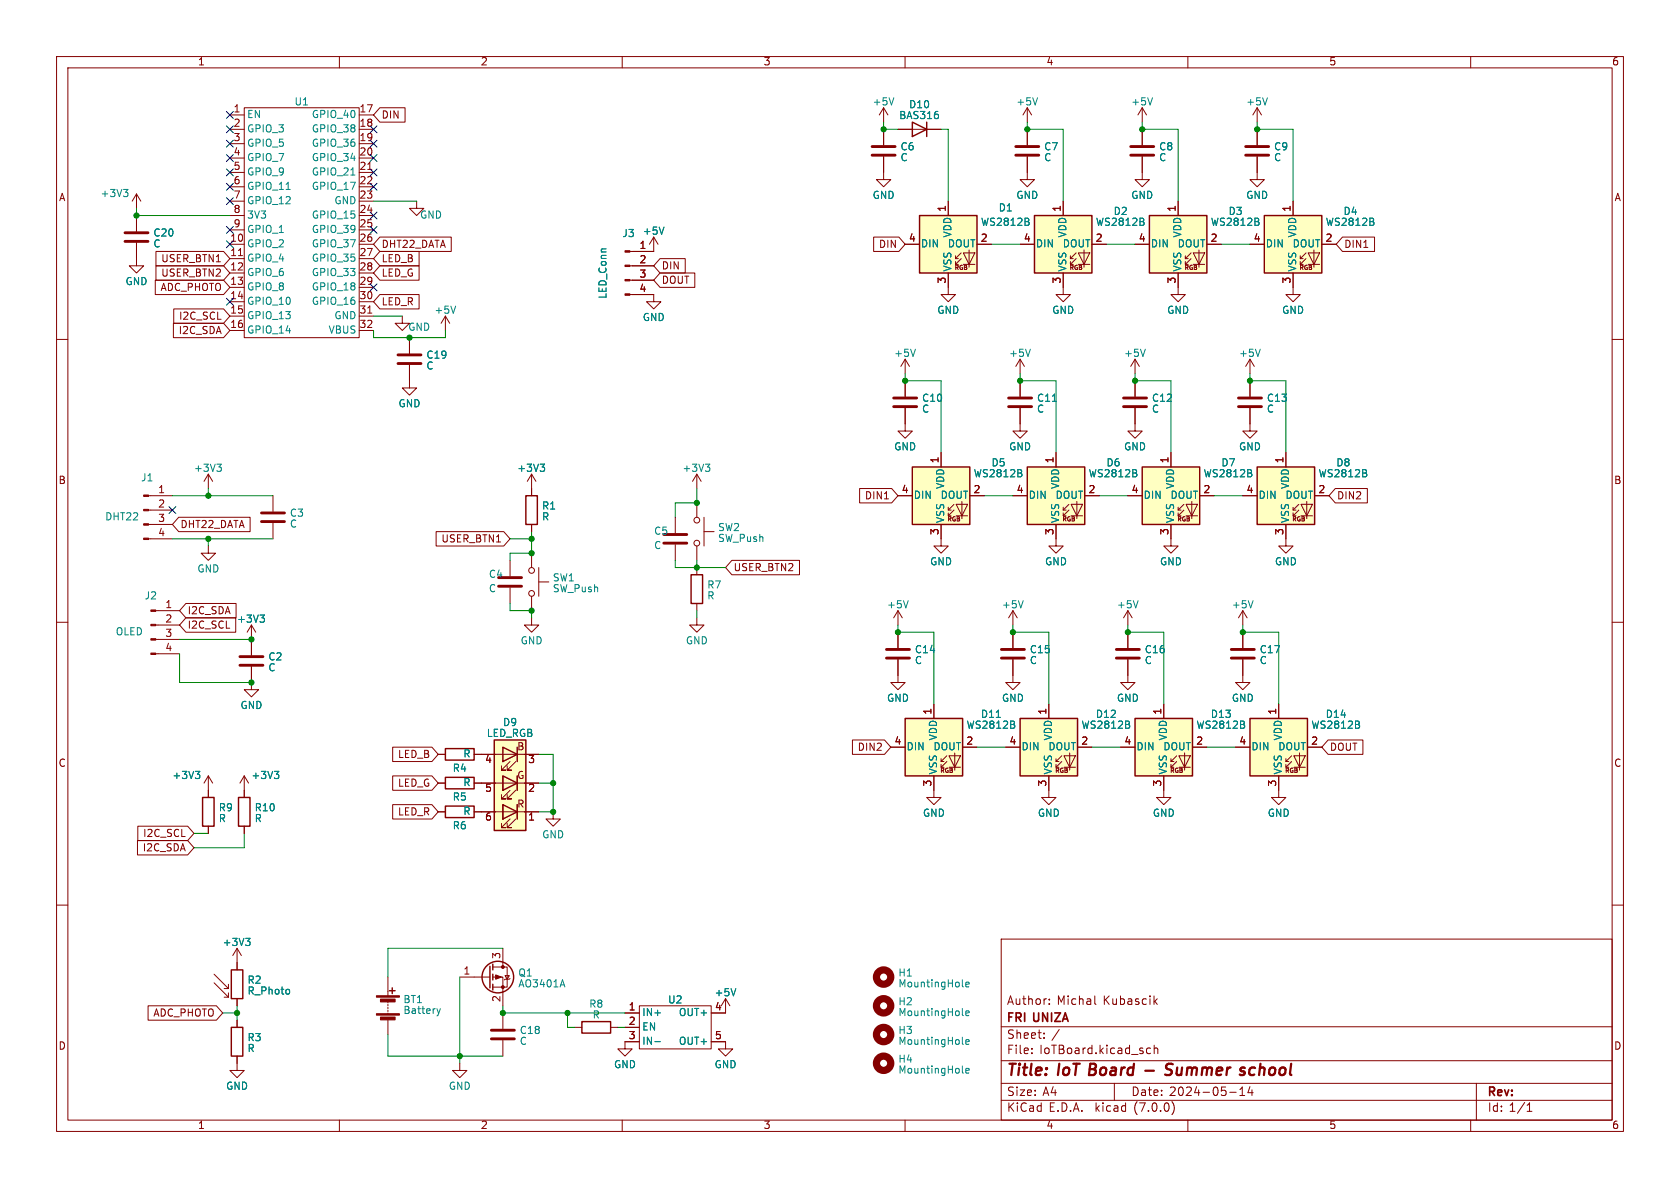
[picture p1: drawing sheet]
<svg xmlns="http://www.w3.org/2000/svg" width="297mm" height="210mm" viewBox="0 0 297 210" stroke-linecap="round" stroke-linejoin="round" font-family="sans-serif">
<g fill="none" stroke="#840000" stroke-width=".18">
<path d="M10 10h277v190h-277zM12 12h273v186h-273zM43.2 19.1h20.3v40.6h-20.3zM60 10v2M67.2 19h4.4v2.6h-4.4l-1.2-1.3zM110 10v2M156.2 19.1v2.5M156.2 19.1l-.8 1.2M156.2 19.1l.8 1.2M160 10v2M181.6 19.1v2.5M181.6 19.1l-.8 1.2"/>
<path d="M181.6 19.1l.8 1.2M201.9 19.1v2.5M201.9 19.1l-.7 1.2M201.9 19.1l.8 1.2M210 10v2M222.2 19.1v2.5M222.2 19.1l-.7 1.2M222.2 19.1l.8 1.2M260 10v2M24.1 34.3v2.5M24.1 38.1v2.8M24.1 34.3l-.7 1.3"/>
<path d="M24.1 34.3l.8 1.3M40.6 20.3h2.6M40.6 22.9h2.6M40.6 25.4h2.6M40.6 27.9h2.6M40.6 30.5h2.6M40.6 33h2.6M40.6 35.6h2.6M40.6 38.1h2.6M63.5 20.3h2.5M63.5 22.9h2.5M63.5 25.4h2.5"/>
<path d="M63.5 27.9h2.5M63.5 30.5h2.5M63.5 33h2.5M63.5 35.6h2.5M63.5 38.1h2.5M65 29.9h.7M73.7 35.6v1.2h1.2l-1.2 1.3-1.3-1.3h1.3M156.2 27.7v4.1h1.3l-1.3 1.2-1.3-1.2h1.3M156.2 22.9v2.8M158.7 22.9h7.7M167.6 35.6v2.5M181.6 27.7v4.1h1.3l-1.3 1.2-1.3-1.2h1.3"/>
<path d="M181.6 22.9v2.8M188 35.6v2.5M201.9 27.7v4.1h1.3l-1.3 1.2-1.2-1.2h1.2M201.9 22.9v2.8M208.3 35.6v2.5M222.2 27.7v4.1h1.3l-1.3 1.2-1.2-1.2h1.2M222.2 22.9v2.8M228.6 35.6v2.5M10 60h2M24.1 42.9v4.1h1.3l-1.3 1.3-1.2-1.3h1.2M27.4 49.5h12.1l1.1 1.3-1.1 1.3h-12.1zM27.6 47h11.9l1.1 1.3-1.1 1.2h-11.9z"/>
<path d="M27.6 44.4h11.9l1.1 1.3-1.1 1.3h-11.9zM30.7 57.1h8.8l1.1 1.3-1.1 1.3h-8.8zM30.7 54.6h8.8l1.1 1.3-1.1 1.3h-8.8zM40.6 45.7h2.6M40.6 43.2h2.6M40.6 48.3h2.6M40.6 50.8h2.6M40.6 53.3h2.6M40.6 55.9h2.6M40.6 58.4h2.6M40.6 40.6h2.6M42.2 45.2h.7"/>
<path d="M63.5 45.7h2.5M63.5 43.2h2.5M63.5 48.3h2.5M63.5 50.8h2.5M63.5 53.3h2.5M63.5 55.9h2.5M63.5 58.4h2.5M63.5 40.6h2.5M65 55.3h.7M67.2 41.9h12.6v2.6h-12.6l-1.2-1.3zM67.2 52.1h6.9v2.5h-6.9l-1.2-1.3zM67.2 44.4h6.9v2.6h-6.9l-1.2-1.3z"/>
<path d="M67.2 47h6.9v2.5h-6.9l-1.2-1.2zM71.1 55.9v1.3h1.3l-1.3 1.2-1.3-1.2h1.3M72.4 59.7v2.8M78.7 55.9l-.7 1.3M78.7 55.9v2.5M78.7 55.9l.8 1.3M111.4 52.1h4.2v1.2h1.2l-1.2 1.3-1.3-1.3h1.3M111.4 49.5h4.2M111.4 47h4.2M115.6 41.9l-.8 1.3M115.6 41.9v2.6h-4.2M115.6 41.9l.7 1.3"/>
<path d="M116.7 45.7h4.4v2.6h-4.4l-1.1-1.3zM116.7 48.3h6.1v2.5h-6.1l-1.1-1.3zM154.4 41.9h4.5l1.1 1.3-1.1 1.3h-4.5zM160 43.2h2.6M167.6 48.3v3.8h1.3l-1.3 1.2-1.2-1.2h1.2M168.9 46.7h.5M168.9 45.7h.5M169.9 45.7l-1 1v-.5M169.9 44.7l-1 1v-.5M170.3 44.7h2l-1 2zM170.3 46.7h2M171.3 44.2v3"/>
<path d="M172.7 43.2h2.6M180.3 43.2h2.6M188 48.3v3.8h1.2l-1.2 1.2-1.3-1.2h1.3M189.2 46.7h.5M189.2 45.7h.5M190.2 45.7l-1 1v-.5M190.2 44.7l-1 1v-.5M190.6 44.7h2.1l-1.1 2zM190.6 46.7h2.1M191.6 44.2v3M193 43.2h2.6M200.7 43.2h2.5"/>
<path d="M208.3 48.3v3.8h1.2l-1.2 1.2-1.3-1.2h1.3M209.5 46.7h.6M209.5 45.7h.6M210.6 45.7l-1.1 1v-.5M210.6 44.7l-1.1 1v-.5M210.9 44.7h2.1l-1 2zM210.9 46.7h2.1M212 44.2v3M213.4 43.2h2.5M221 43.2h2.5M228.6 48.3v3.8h1.3l-1.3 1.2-1.3-1.2h1.3M229.9 46.7h.5"/>
<path d="M229.9 45.7h.5M230.9 45.7l-1 1v-.5M230.9 44.7l-1 1v-.5M231.3 44.7h2l-1 2zM231.3 46.7h2M232.3 44.2v3M233.7 43.2h2.5M237.3 41.9h5.7v2.6h-5.7l-1.1-1.3zM285 60h2M72.4 64.5v4.1h1.3l-1.3 1.3-1.3-1.3h1.3M160 72.1v4.1h1.3l-1.3 1.3-1.3-1.3h1.3M160 63.5l-.7 1.3"/>
<path d="M160 63.5v2.5M160 67.3v2.8M160 63.5l.8 1.3M180.3 72.1v4.1h1.3l-1.3 1.3-1.2-1.3h1.2M180.3 63.5v2.5M180.3 67.3v2.8M180.3 63.5l-.7 1.3M180.3 63.5l.8 1.3M200.7 72.1v4.1h1.2l-1.2 1.3-1.3-1.3h1.3M200.7 63.5v2.5M200.7 67.3v2.8M200.7 63.5l-.8 1.3"/>
<path d="M200.7 63.5l.7 1.3M221 72.1v4.1h1.2l-1.2 1.3-1.3-1.3h1.3M221 63.5v2.5M221 67.3v2.8M221 63.5l-.8 1.3M221 63.5l.7 1.3M26.3 95.3h4.2M26.3 92.7h4.2M26.3 90.2h4.2M26.3 87.6h4.2M31.6 91.4h12.6v2.6h-12.6l-1.1-1.3zM36.8 96.5v1.3h1.3l-1.3 1.3-1.2-1.3h1.2"/>
<path d="M36.8 83.8l-.7 1.3M36.8 83.8v2.6M36.8 83.8l.8 1.3M48.3 87.6v2.8M48.3 92.5v2.8M77.1 94h12l1.1 1.3-1.1 1.2h-12zM90.2 99.1v2.8M94 83.8l-.8 1.3M94 83.8v3.8M94 92.7v1.3M94 97.8v2.5M94 83.8l.7 1.3"/>
<path d="M119.4 91.4v2.8M119.4 96.3v2.8M123.2 83.8v2.6M123.2 88.9v2.5M123.2 96.5v2.6M123.2 83.8l-.8 1.3M123.2 83.8l.8 1.3M124.5 94h1.7M124.5 91.4v5.1M129.4 99.1h11.9v2.5h-11.9l-1.1-1.3zM152 86.4h5.6l1.1 1.2-1.1 1.3h-5.6zM158.7 87.6h2.6"/>
<path d="M166.4 92.7v3.8h1.2l-1.2 1.3-1.3-1.3h1.3M166.4 80v2.6M167.6 90.2h.5M167.6 91.2h.5M168.7 90.2l-1.1 1v-.5M168.7 89.2l-1.1 1v-.5M169 89.2h2.1l-1 2zM169 91.2h2.1M170.1 88.6v3.1M171.4 87.6h2.6M179.1 87.6h2.5M186.7 92.7v3.8h1.3l-1.3 1.3-1.3-1.3h1.3"/>
<path d="M186.7 80v2.6M188 90.2h.5M188 91.2h.5M189 90.2l-1 1v-.5M189 89.2l-1 1v-.5M189.4 89.2h2l-1 2zM189.4 91.2h2M190.4 88.6v3.1M191.8 87.6h2.5M199.4 87.6h2.5M207 92.7v3.8h1.3l-1.3 1.3-1.3-1.3h1.3M207 80v2.6"/>
<path d="M208.3 90.2h.5M208.3 91.2h.5M209.3 90.2l-1 1v-.5M209.3 89.2l-1 1v-.5M209.7 89.2h2l-1 2zM209.7 91.2h2M210.7 88.6v3.1M212.1 87.6h2.5M219.7 87.6h2.5M227.3 92.7v3.8h1.3l-1.3 1.3-1.2-1.3h1.2M227.3 80v2.6M228.6 90.2h.5"/>
<path d="M228.6 91.2h.5M229.6 90.2l-1 1v-.5M229.6 89.2l-1 1v-.5M230 89.2h2l-1 2zM230 91.2h2M231 88.6v3.1M232.4 87.6h2.5M236.1 86.4h5.6v2.5h-5.6l-1.2-1.3zM10 110h2M27.5 115.6h4.2M27.5 113h4.2M27.5 110.5h4.2"/>
<path d="M27.5 108h4.2M32.9 106.7h8.8v2.5h-8.8l-1.2-1.2zM32.9 109.2h8.8v2.6h-8.8l-1.2-1.3zM44.4 117.9v4h1.3l-1.3 1.3-1.2-1.3h1.2M44.4 110.5v5.3M44.4 110.5l-.7 1.3M44.4 110.5l.8 1.3M90.2 103.9v2.8M94 109.2v1.3h1.2l-1.2 1.3-1.3-1.3h1.3M94 105.4v2.6M95.2 102.9h1.8M95.2 100.3v5.1"/>
<path d="M123.2 109.2v1.3h1.3l-1.3 1.3-1.3-1.3h1.3M123.2 100.3v1.3M123.2 106.7v1.3M158.7 116.6v4.1h1.3l-1.3 1.2-1.2-1.2h1.2M158.7 108l-.7 1.2M158.7 108v2.5M158.7 111.8v2.8M158.7 108l.8 1.2M179.1 116.6v4.1h1.2l-1.2 1.2-1.3-1.2h1.3M179.1 108l-.8 1.2M179.1 108v2.5M179.1 111.8v2.8"/>
<path d="M179.1 108l.7 1.2M199.4 116.6v4.1h1.3l-1.3 1.2-1.3-1.2h1.3M199.4 108l-.8 1.2M199.4 108v2.5M199.4 111.8v2.8M199.4 108l.8 1.2M219.7 116.6v4.1h1.3l-1.3 1.2-1.3-1.2h1.3M219.7 108l-.8 1.2M219.7 108v2.5M219.7 111.8v2.8M219.7 108l.8 1.2M285 110h2"/>
<path d="M36.8 137.2v3.8M36.8 137.2l-.7 1.2M36.8 137.2l.8 1.2M43.2 137.2l-.8 1.2M43.2 137.2v3.8M43.2 137.2l.7 1.2M69.4 137.2h7l1.1 1.2-1.1 1.3h-7zM69.4 132.1h7l1.1 1.3-1.1 1.2h-7zM77.5 133.4h1.2M77.5 138.4h1.2M83.8 133.4h7.6M83.8 138.4h7.6"/>
<path d="M88.9 137.2v2.5zM88.9 139.7h.1M90.2 134.6l-1.6 1.5h.8h-.8v-.7M90.2 139.7l-1.6 1.5h.8h-.8v-.7M91.2 134.6l-1.5 1.5h.7h-.7v-.7M91.2 139.7l-1.5 1.5h.7h-.7v-.7M91.4 137.2v2.5M92.7 133.4h2.5M92.7 138.4h2.5M150.7 130.8h5.7l1.1 1.3-1.1 1.3h-5.7zM157.5 132.1h2.5M165.1 137.2v3.8h1.3l-1.3 1.2-1.3-1.2h1.3"/>
<path d="M165.1 124.5v2.5M166.4 135.6h.5M166.4 134.6h.5M167.4 134.6l-1 1v-.5M167.4 133.6l-1 1v-.5M167.8 133.6h2l-1 2zM167.8 135.6h2M168.8 133.1v3M170.2 132.1h2.5M177.8 132.1h2.5M185.4 137.2v3.8h1.3l-1.3 1.2-1.3-1.2h1.3M185.4 124.5v2.5"/>
<path d="M186.7 135.6h.5M186.7 134.6h.5M187.7 134.6l-1 1v-.5M187.7 133.6l-1 1v-.5M188.1 133.6h2l-1 2zM188.1 135.6h2M189.1 133.1v3M190.5 132.1h2.5M198.1 132.1h2.6M205.7 137.2v3.8h1.3l-1.3 1.2-1.2-1.2h1.2M205.7 124.5v2.5M207 135.6h.5"/>
<path d="M207 134.6h.5M208 134.6l-1 1v-.5M208 133.6l-1 1v-.5M208.4 133.6h2l-1 2zM208.4 135.6h2M209.4 133.1v3M210.8 132.1h2.6M218.4 132.1h2.6M226.1 137.2v3.8h1.2l-1.2 1.2-1.3-1.2h1.3M226.1 124.5v2.5M227.3 135.6h.5M227.3 134.6h.5"/>
<path d="M228.3 134.6l-1 1v-.5M228.3 133.6l-1 1v-.5M228.7 133.6h2.1l-1.1 2zM228.7 135.6h2.1M229.7 133.1v3M231.1 132.1h2.6M234.8 130.8h6.1v2.6h-6.1l-1.1-1.3zM10 160h2M24.3 148.6h8.9l1.1 1.3-1.1 1.2h-8.9zM24.4 146h8.8l1.1 1.3-1.1 1.3h-8.8zM36.8 146.1v1.2M43.2 146.1v1.2"/>
<path d="M69.4 142.2h7l1.1 1.3-1.1 1.3h-7zM77.5 143.5h1.2M83.8 143.5h7.6M88.9 142.2v2.6zM88.9 144.8h.1M90.2 144.8l-1.6 1.5h.8h-.8v-.8M91.2 144.8l-1.5 1.5h.7h-.7v-.8M91.4 142.2v2.6M92.7 143.5h2.5M97.8 143.5v1.3h1.3l-1.3 1.3-1.3-1.3h1.3M285 160h2M26.2 177.8h12.1l1.1 1.3-1.1 1.2h-12.1z"/>
<path d="M37.8 173.7l2.6 2.6M37.8 172.2l2.6 2.6M39.6 176.3h.8M39.6 174.8h.8M40.4 174v.8M40.4 175.5v.8M41.9 167.6v3.9M41.9 176.5v1.3M41.9 167.6l-.8 1.3M41.9 167.6l.8 1.3M68.6 172.7v3.3M68.6 177v.3"/>
<path d="M68.6 177.5v.3M68.6 178.1v.2M68.6 178.6v.2M68.6 179.1v.2M81.3 172.7h5.3M87.1 172.7h1.8v5.1M87.1 170.9h2.6v3.6h-2.6M88.9 167.6v3.3M88.9 179.1v2.8M89.3 172.5h.7l-.3 .6zM90.2 173l-.2 .1h-.7l-.1 .1M110.5 179.1h2.5"/>
<path d="M113 177.8h12.7v7.6h-12.7zM128.3 176.5v2.6h-2.6M128.3 176.5l-.8 1.3M128.3 176.5l.7 1.3M177 166h108v32h-108zM185.5 177.4v.2M185.5 176.6v.2M193.5 176.1v1.2l.3 .3M204.2 177l.4 .6M204.6 176.6l-.6 .5M41.9 186.7v2.5h1.3l-1.3 1.3-1.3-1.3h1.3M41.9 180.3v1.3"/>
<path d="M60 198v2M68.6 180.3v2.6M81.3 188v1.2h1.2l-1.2 1.3-1.3-1.3h1.3M88.9 183.9v2.8M101.6 181.6h1.3M107.9 181.6h1.3M110 198v2M110.5 181.6h2.5M113 184.2h-2.5v1.2h1.3l-1.3 1.3-1.3-1.3h1.3M125.7 184.2h2.6v1.2h1.2l-1.2 1.3-1.3-1.3h1.3M160 198v2M177 194.5h108"/>
<path d="M177 191.5h108M177 187.5h108M177 181.5h108M182.4 186.1v.2M182.4 185.3v.2M184.6 183.4v.2M184.6 182.6v.2M197 191.5v3M202.8 186.1l.2 .2 .4-.1M203.4 185.3h-.4l-.2 .1M204 185.4l.3-.1h.3l.1 1M204 184.8v1.5"/>
<path d="M207.2 194.8a1.74 1.74 0 0 1 0 2.2M210 198v2M217.4 193.1h1.1M219.2 193.7h.8M219.2 192.6l.4-.4v1.5M221 192.1l-.4 1.1h.9M221.3 192.7v1M260 198v2M261 191.5v6.5M270 196.5h.8M270 195.4l.4-.4v1.5"/>
<circle cx="123.2" cy="96" r=".51"/>
<circle cx="123.2" cy="91.9" r=".51"/>
<circle cx="94" cy="100.8" r=".51"/>
<circle cx="94" cy="104.9" r=".51"/>
</g>
<path d="M202.5 189.3h1.5M207.3 188.1a.85 .85 0 0 0-1 .1 .45 .45 0 0 0 .2 .8l.3 .1a.49 .49 0 0 1 .4 .5 .49 .49 0 0 1-.5 .4l-.7-.1M221 188.9l-.2 .8 .2 .2" fill="none" stroke="#840000" stroke-width=".4"/>
<g fill="none" stroke="#840000" stroke-width=".51">
<path d="M154.2 27.4h4M154.2 25.9h4M179.6 27.4h4M179.6 25.9h4M199.9 27.4h4.1M199.9 25.9h4.1M220.2 27.4h4.1M220.2 25.9h4.1M22.1 42.7h4.1M22.1 41.1h4.1M70.4 64.3h4M70.4 62.7h4"/>
<path d="M158 71.9h4.1M158 70.4h4.1M178.3 71.9h4.1M178.3 70.4h4.1M198.6 71.9h4.1M198.6 70.4h4.1M218.9 71.9h4.1M218.9 70.4h4.1M46.2 92.2h4.1M46.2 90.7h4.1M117.3 96h4.1M117.3 94.5h4.1"/>
<path d="M42.4 117.6h4.1M42.4 116.1h4.1M88.1 103.6h4.1M88.1 102.1h4.1M156.7 116.3h4.1M156.7 114.8h4.1M177 116.3h4.1M177 114.8h4.1M197.4 116.3h4M197.4 114.8h4M217.7 116.3h4M217.7 114.8h4"/>
<path d="M86.9 183.6h4M86.9 182.1h4"/>
</g>
<g fill="#840000" stroke="#840000" stroke-width=".18">
<path d="M26.7 115.4h.8v.3h-.8z"/>
<path d="M26.7 112.9h.8v.3h-.8z"/>
<path d="M26.7 110.4h.8v.2h-.8z"/>
<path d="M26.7 107.8h.8v.3h-.8z"/>
<path d="M87.6 172.3l1 .4-1 .4z"/>
<path d="M25.4 95.1h.9v.3h-.9z"/>
<path d="M25.4 92.6h.9v.2h-.9z"/>
<path d="M25.4 90h.9v.3h-.9z"/>
<path d="M25.4 87.5h.9v.3h-.9z"/>
<path d="M66.5 179.2h4.1v.3h-4.1z"/>
<path d="M66.5 176h4.1v.3h-4.1z"/>
<path d="M67.3 179.8h2.5v.5h-2.5z"/>
<path d="M67.3 176.6h2.5v.5h-2.5z"/>
<path d="M110.5 51.9h.9v.3h-.9z"/>
<path d="M110.5 49.4h.9v.3h-.9z"/>
<path d="M110.5 46.9h.9v.2h-.9z"/>
<path d="M110.5 44.3h.9v.3h-.9z"/>
<circle cx="88.9" cy="174.5" r=".25"/>
<circle cx="88.9" cy="170.9" r=".25"/>
</g>
<g fill="none" stroke="#008484" stroke-width=".18">
<path d="M158 17.3l-.4 1.3M183.4 17.3l-.4 1.3M203.7 17.3l-.4 1.3M224.1 17.3l-.5 1.3M21.8 33.5h.8l-.4 .5M22.4 34l.2 .2v.3l-.2 .3M62 30.9h.8M181.8 39.2l.1 .2-.1 .4M181.8 38.7v.4M202.1 39.2l.2 .2-.2 .4M202.1 38.7v.4M222.5 39.2l.1 .2-.1 .4"/>
<path d="M222.5 38.7v.4M242.8 39.2l.1 .2-.1 .4M242.8 38.7v.4M80.6 54.1l-.5 1.3M117.4 40.1l-.4 1.3M161.8 61.7l-.4 1.3M182.2 61.7l-.5 1.3M202.5 61.7l-.4 1.3M222.8 61.7l-.4 1.3M38.3 82.1h.8l-.4 .4M38.9 82.5l.2 .3v.3l-.2 .2M95.5 82.1h.8l-.4 .4"/>
<path d="M96 82.5l.3 .3v.3l-.3 .2M124.7 82.1h.8l-.4 .4M125.2 82.5l.3 .3v.3l-.3 .2M180.6 83.7l.1 .2-.1 .3M180.6 83.1v.4M200.9 83.7l.1 .2-.1 .3M200.9 83.1v.4M221.2 83.7l.1 .2-.1 .3M221.2 83.1v.4M241.5 83.7l.1 .2-.1 .3M241.5 83.1v.4M46 108.7h.7l-.4 .5"/>
<path d="M46.5 109.2l.2 .3v.3l-.2 .2M160.6 106.2l-.5 1.3M180.9 106.2l-.4 1.3M201.2 106.2l-.4 1.3M221.5 106.2l-.4 1.3M34.5 136.4h.8l-.4 .4M35.1 136.8l.2 .3v.3l-.2 .2M48.5 136.4h.8l-.4 .4M49 136.8l.3 .3v.3l-.3 .2M179.3 128.1l.1 .2-.1 .4M179.3 127.6v.4M199.6 128.1l.1 .2-.1 .4"/>
<path d="M199.6 127.6v.4M219.9 128.1l.1 .2-.1 .4M219.9 127.6v.4M240.2 128.1l.2 .2-.2 .4M240.2 127.6v.4M43.4 165.9h.8l-.4 .5M44 166.4l.2 .2v.3l-.2 .2M51.1 174.9l.1 .2-.1 .6M77.2 178.3l.3 .9M77.5 179.2l-.1 .3M77.8 178.3l-.3 .9M99.4 173.2l.5 1.3"/>
<path d="M130.1 174.8l-.4 1.2M170.2 179.5h.1M170.2 174.4l.1 .1M170.7 179.1l.6-.1v-.2l-.4-.1-.2 .2 .1 .6h.5M170.7 174l.6-.1v-.2l-.4-.1-.2 .2 .1 .6h.5M115.8 184.1h.9M170.2 189.6l.1 .1M170.2 184.6h.1M170.7 184.2l.6-.1v-.3h-.4l-.2 .2 .1 .6h.5M170.7 189.3l.6-.1v-.3h-.4l-.2 .1 .1 .6h.5"/>
</g>
<g fill="none" stroke="#840000" stroke-width=".25">
<path d="M161.3 21.6l2.5 1.3-2.5 1.2zM162.6 38.1h10.1v10.2h-10.1zM163.8 21.6v2.5M182.9 38.1h10.1v10.2h-10.1zM203.2 38.1h10.2v10.2h-10.2zM223.5 38.1h10.2v10.2h-10.2zM93 87.6h2v5.1h-2zM161.3 82.6h10.1v10.1h-10.1zM181.6 82.6h10.2v10.1h-10.2zM201.9 82.6h10.2v10.1h-10.2zM222.2 82.6h10.2v10.1h-10.2zM122.2 101.6h2v5.1h-2z"/>
<path d="M78.7 132.3h5.1v2.1h-5.1zM78.7 137.4h5.1v2h-5.1zM87.4 130.8h5.6v16h-5.6zM88.9 132.1l2.5 1.3-2.5 1.2zM88.9 137.2l2.5 1.2-2.5 1.3zM91.4 132.1v2.5M91.4 137.2v2.5M160 127h10.2v10.2h-10.2zM180.3 127h10.2v10.2h-10.2zM200.7 127h10.1v10.2h-10.1zM221 127h10.1v10.2h-10.1zM35.8 141h2v5.1h-2z"/>
<path d="M42.2 141h2v5.1h-2zM78.7 142.5h5.1v2h-5.1zM88.9 142.2l2.5 1.3-2.5 1.3zM91.4 142.2v2.6M40.9 171.5h2v5h-2zM68.8 175.1h1M69.3 174.6v1M86.6 170.8v3.8M87.1 170.4v1.1M87.1 172.2v1M87.1 174v1M40.9 181.6h2v5.1h-2z"/>
<path d="M102.9 180.6h5v2h-5z"/>
<circle cx="88" cy="172.7" r="2.79"/>
</g>
<g fill="#ffffc2" stroke="#ffffc2" stroke-width=".18">
<path d="M162.6 38.1h10.1v10.2h-10.1z"/>
<path d="M87.4 130.8h5.6v16h-5.6z"/>
<path d="M223.5 38.1h10.2v10.2h-10.2z"/>
<path d="M222.2 82.6h10.2v10.1h-10.2z"/>
<path d="M203.2 38.1h10.2v10.2h-10.2z"/>
<path d="M161.3 82.6h10.1v10.1h-10.1z"/>
<path d="M180.3 127h10.2v10.2h-10.2z"/>
<path d="M160 127h10.2v10.2h-10.2z"/>
<path d="M181.6 82.6h10.2v10.1h-10.2z"/>
<path d="M201.9 82.6h10.2v10.1h-10.2z"/>
<path d="M200.7 127h10.1v10.2h-10.1z"/>
<path d="M221 127h10.1v10.2h-10.1z"/>
<path d="M182.9 38.1h10.1v10.2h-10.1z"/>
</g>
<g fill="none" stroke="#840000" stroke-width="1.3">
<circle cx="156.2" cy="172.7" r="1.27"/>
<circle cx="156.2" cy="177.8" r="1.27"/>
<circle cx="156.2" cy="188" r="1.27"/>
<circle cx="156.2" cy="182.9" r="1.27"/>
</g>
<g fill="none" stroke="#008400" stroke-width=".18">
<path d="M24.1 36.8v1.3h16.5M66 35.6h7.7M156.2 21.6v1.3h2.5M166.4 22.9h1.2v12.7M181.6 21.6v1.3h6.4v12.7M201.9 21.6v1.3h6.4v12.7M222.2 21.6v1.3h6.4v12.7M66 58.4v1.3h12.7v-1.3M66 55.9h5.1M175.3 43.2h5M195.6 43.2h5.1M215.9 43.2h5.1"/>
<path d="M160 66v1.3h6.4v12.7M180.3 66v1.3h6.4v12.7M200.7 66v1.3h6.3v12.7M221 66v1.3h6.3v12.7M30.5 95.3h17.8M30.5 87.6h17.8M36.8 86.4v1.2M36.8 95.3v1.2M90.2 95.3h3.8M94 94v3.8h-3.8v1.3M119.4 99.1v1.2h8.9M123.2 86.4v2.5h-3.8v2.5"/>
<path d="M123.2 99.1v1.2M174 87.6h5.1M194.3 87.6h5.1M214.6 87.6h5.1M31.7 115.6v5.1h12.7M31.7 113h12.7M90.2 106.7v1.3h3.8v1.2M123.2 108v1.2M158.7 110.5v1.3h6.4v12.7M179.1 110.5v1.3h6.3v12.7M199.4 110.5v1.3h6.3v12.7M219.7 110.5v1.3h6.4v12.7"/>
<path d="M95.2 133.4h2.6v10.1h-2.6M95.2 138.4h2.6M172.7 132.1h5.1M193 132.1h5.1M213.4 132.1h5M34.3 147.3h2.5M43.2 147.3v2.6h-8.9M39.4 179.1h2.5M41.9 177.8v2.5M81.3 172.7v15.3M88.9 167.6h-20.3v5.1M88.9 177.8v1.3h21.6"/>
<path d="M100.3 179.1v2.5h1.3M68.6 182.9v3.8h20.3M109.2 181.6h1.3"/>
</g>
<g fill="none" stroke="#000084" stroke-width=".18">
<path d="M40 19.7l1.2 1.2M41.2 19.7l-1.2 1.2M40 24.8l1.2 1.2M40 27.3l1.2 1.2M40 29.9l1.2 1.2M40 22.3l1.2 1.2M40 35l1.2 1.2M40 32.4l1.2 1.2M41.2 24.8l-1.2 1.2M41.2 27.3l-1.2 1.2M41.2 29.9l-1.2 1.2M41.2 22.3l-1.2 1.2"/>
<path d="M41.2 35l-1.2 1.2M41.2 32.4l-1.2 1.2M65.4 32.4l1.2 1.2M65.4 24.8l1.2 1.2M65.4 27.3l1.2 1.2M65.4 37.5l1.2 1.2M65.4 22.3l1.2 1.2M65.4 29.9l1.2 1.2M66.6 32.4l-1.2 1.2M66.6 24.8l-1.2 1.2M66.6 27.3l-1.2 1.2M66.6 37.5l-1.2 1.2"/>
<path d="M66.6 22.3l-1.2 1.2M66.6 29.9l-1.2 1.2M40 42.6l1.2 1.2M40 40l1.2 1.2M40 52.7l1.2 1.2M41.2 42.6l-1.2 1.2M41.2 40l-1.2 1.2M41.2 52.7l-1.2 1.2M65.4 40l1.2 1.2M65.4 50.2l1.2 1.2M66.6 40l-1.2 1.2M66.6 50.2l-1.2 1.2"/>
<path d="M29.9 89.6l1.2 1.2M31.1 89.6l-1.2 1.2"/>
</g>
<g fill="#008400" stroke="#008400" stroke-width=".18">
<circle cx="36.8" cy="95.3" r=".46"/>
<circle cx="44.4" cy="120.7" r=".46"/>
<circle cx="44.4" cy="113" r=".46"/>
<circle cx="36.8" cy="87.6" r=".46"/>
<circle cx="24.1" cy="38.1" r=".46"/>
<circle cx="81.3" cy="186.7" r=".46"/>
<circle cx="41.9" cy="179.1" r=".46"/>
<circle cx="97.8" cy="138.4" r=".46"/>
<circle cx="97.8" cy="143.5" r=".46"/>
<circle cx="72.4" cy="59.7" r=".46"/>
<circle cx="94" cy="108" r=".46"/>
<circle cx="94" cy="97.8" r=".46"/>
<circle cx="94" cy="95.3" r=".46"/>
<circle cx="123.2" cy="100.3" r=".46"/>
<circle cx="123.2" cy="88.9" r=".46"/>
<circle cx="88.9" cy="179.1" r=".46"/>
<circle cx="100.3" cy="179.1" r=".46"/>
<circle cx="221" cy="67.3" r=".46"/>
<circle cx="201.9" cy="22.9" r=".46"/>
<circle cx="222.2" cy="22.9" r=".46"/>
<circle cx="158.7" cy="111.8" r=".46"/>
<circle cx="179.1" cy="111.8" r=".46"/>
<circle cx="219.7" cy="111.8" r=".46"/>
<circle cx="199.4" cy="111.8" r=".46"/>
<circle cx="156.2" cy="22.9" r=".46"/>
<circle cx="160" cy="67.3" r=".46"/>
<circle cx="181.6" cy="22.9" r=".46"/>
<circle cx="200.7" cy="67.3" r=".46"/>
<circle cx="180.3" cy="67.3" r=".46"/>
</g>
<g font-size="2.8" fill="#840000">
<text x="178" y="190.8">Title:</text>
<text x="187.1" y="190.8">IoT Board</text>
<text x="208" y="190.8">Summer</text>
<text x="221.8" y="190.8">school</text>
</g>
<g font-size="2.1" fill="#840000">
<text x="178" y="177.9">Author:</text>
<text x="186.8" y="177.9">Michal</text>
<text x="195" y="177.9">Kubascik</text>
<text x="178" y="183.9">Sheet:</text>
<text x="178" y="181.1">FRI</text>
<text x="182.9" y="181.1">UNIZA</text>
<text x="185.9" y="183.9">/</text>
<text x="178" y="186.6">File:</text>
<text x="183.8" y="186.6">IoTBoard.kicad_sch</text>
<text x="178" y="196.8">KiCad</text>
<text x="178" y="194">Size:</text>
<text x="184.3" y="194">A4</text>
<text x="185.4" y="196.8">E.D.A.</text>
<text x="193.7" y="196.8">kicad</text>
<text x="200" y="194">Date:</text>
<text x="200.6" y="196.8">(7.0.0)</text>
<text x="206.7" y="194">2024-05-14</text>
<text x="263" y="194.2">Rev:</text>
<text x="263" y="196.8">Id: 1/1</text>
</g>
<g font-size="1.8" fill="#840000">
<text x="35" y="11.8">1</text>
<text x="85" y="11.8">2</text>
<text x="135" y="11.8">3</text>
<text x="185" y="11.8">4</text>
<text x="235" y="11.8">5</text>
<text x="285" y="11.8">6</text>
<text x="41.2" y="20.1">1</text>
<text x="41.2" y="22.6">2</text>
<text x="63.5" y="20.1">17</text>
<text x="63.5" y="22.6">18</text>
<text x="67.5" y="21.2">DIN</text>
<text x="41.2" y="25.1">3</text>
<text x="41.2" y="27.7">4</text>
<text x="63.5" y="25.1">19</text>
<text x="63.5" y="27.7">20</text>
<text x="10.4" y="35.8">A</text>
<text x="41.2" y="30.2">5</text>
<text x="41.2" y="32.8">6</text>
<text x="41.2" y="35.3">7</text>
<text x="63.5" y="30.2">21</text>
<text x="63.5" y="32.8">22</text>
<text x="63.5" y="35.3">23</text>
<text x="285.4" y="35.8">A</text>
<text x="41.2" y="37.8">8</text>
<text x="41.2" y="40.4">9</text>
<text x="63.5" y="37.8">24</text>
<text x="63.5" y="40.4">25</text>
<text x="167.4" y="37.5" transform="rotate(-90 167.4 37.5)">1</text>
<text x="187.7" y="37.5" transform="rotate(-90 187.7 37.5)">1</text>
<text x="208" y="37.5" transform="rotate(-90 208 37.5)">1</text>
<text x="228.3" y="37.5" transform="rotate(-90 228.3 37.5)">1</text>
<text x="28.4" y="46.6">USER_BTN1</text>
<text x="40.6" y="42.9">10</text>
<text x="40.6" y="45.5">11</text>
<text x="63.5" y="42.9">26</text>
<text x="63.5" y="45.5">27</text>
<text x="67.5" y="44.1">DHT22_DATA</text>
<text x="67.5" y="46.6">LED_B</text>
<text x="113" y="44.2">1</text>
<text x="113" y="46.7">2</text>
<text x="117" y="47.9">DIN</text>
<text x="155.3" y="44.1">DIN</text>
<text x="160.6" y="42.9">4</text>
<text x="173.3" y="42.9">2</text>
<text x="180.9" y="42.9">4</text>
<text x="193.6" y="42.9">2</text>
<text x="201.3" y="42.9">4</text>
<text x="214" y="42.9">2</text>
<text x="221.6" y="42.9">4</text>
<text x="234.3" y="42.9">2</text>
<text x="237.6" y="44.1">DIN1</text>
<text x="28.3" y="51.7">ADC_PHOTO</text>
<text x="28.4" y="49.2">USER_BTN2</text>
<text x="40.6" y="48">12</text>
<text x="40.6" y="50.5">13</text>
<text x="40.6" y="53.1">14</text>
<text x="63.5" y="48">28</text>
<text x="63.5" y="50.5">29</text>
<text x="63.5" y="53.1">30</text>
<text x="67.5" y="49.2">LED_G</text>
<text x="113" y="49.3">3</text>
<text x="113" y="51.8">4</text>
<text x="117" y="50.4">DOUT</text>
<text x="167.4" y="50.2" transform="rotate(-90 167.4 50.2)">3</text>
<text x="187.7" y="50.2" transform="rotate(-90 187.7 50.2)">3</text>
<text x="208" y="50.2" transform="rotate(-90 208 50.2)">3</text>
<text x="228.3" y="50.2" transform="rotate(-90 228.3 50.2)">3</text>
<text x="31.5" y="59.3">I2C_SDA</text>
<text x="31.5" y="56.8">I2C_SCL</text>
<text x="40.6" y="55.6">15</text>
<text x="40.6" y="58.2">16</text>
<text x="63.5" y="55.6">31</text>
<text x="63.5" y="58.2">32</text>
<text x="67.5" y="54.3">LED_R</text>
<text x="166.1" y="81.9" transform="rotate(-90 166.1 81.9)">1</text>
<text x="186.4" y="81.9" transform="rotate(-90 186.4 81.9)">1</text>
<text x="206.8" y="81.9" transform="rotate(-90 206.8 81.9)">1</text>
<text x="227.1" y="81.9" transform="rotate(-90 227.1 81.9)">1</text>
<text x="10.3" y="85.8">B</text>
<text x="27.9" y="87.4">1</text>
<text x="27.9" y="89.9">2</text>
<text x="152.8" y="88.5">DIN1</text>
<text x="159.4" y="87.4">4</text>
<text x="172.1" y="87.4">2</text>
<text x="179.7" y="87.4">4</text>
<text x="192.4" y="87.4">2</text>
<text x="200" y="87.4">4</text>
<text x="212.7" y="87.4">2</text>
<text x="220.3" y="87.4">4</text>
<text x="233" y="87.4">2</text>
<text x="236.4" y="88.5">DIN2</text>
<text x="285.3" y="85.8">B</text>
<text x="27.9" y="92.5">3</text>
<text x="27.9" y="95">4</text>
<text x="31.9" y="93.6">DHT22_DATA</text>
<text x="166.1" y="94.6" transform="rotate(-90 166.1 94.6)">3</text>
<text x="186.4" y="94.6" transform="rotate(-90 186.4 94.6)">3</text>
<text x="206.8" y="94.6" transform="rotate(-90 206.8 94.6)">3</text>
<text x="227.1" y="94.6" transform="rotate(-90 227.1 94.6)">3</text>
<text x="77.9" y="96.2">USER_BTN1</text>
<text x="129.7" y="101.2">USER_BTN2</text>
<text x="29.2" y="107.7">1</text>
<text x="29.2" y="110.2">2</text>
<text x="29.2" y="112.8">3</text>
<text x="33.2" y="108.9">I2C_SDA</text>
<text x="33.2" y="111.4">I2C_SCL</text>
<text x="29.2" y="115.3">4</text>
<text x="158.1" y="131.8">4</text>
<text x="164.8" y="126.4" transform="rotate(-90 164.8 126.4)">1</text>
<text x="170.8" y="131.8">2</text>
<text x="178.4" y="131.8">4</text>
<text x="185.2" y="126.4" transform="rotate(-90 185.2 126.4)">1</text>
<text x="191.1" y="131.8">2</text>
<text x="198.7" y="131.8">4</text>
<text x="205.5" y="126.4" transform="rotate(-90 205.5 126.4)">1</text>
<text x="211.4" y="131.8">2</text>
<text x="219" y="131.8">4</text>
<text x="225.8" y="126.4" transform="rotate(-90 225.8 126.4)">1</text>
<text x="231.7" y="131.8">2</text>
<text x="10.3" y="135.8">C</text>
<text x="70.2" y="134.3">LED_B</text>
<text x="85.7" y="135.3">4</text>
<text x="91.4" y="132.9">B</text>
<text x="91.4" y="138">G</text>
<text x="93.3" y="135.3">3</text>
<text x="151.5" y="133">DIN2</text>
<text x="235.1" y="133">DOUT</text>
<text x="285.3" y="135.8">C</text>
<text x="70.2" y="139.3">LED_G</text>
<text x="85.7" y="140.3">5</text>
<text x="91.4" y="143.1">R</text>
<text x="93.3" y="140.3">2</text>
<text x="164.8" y="139.1" transform="rotate(-90 164.8 139.1)">3</text>
<text x="185.2" y="139.1" transform="rotate(-90 185.2 139.1)">3</text>
<text x="205.5" y="139.1" transform="rotate(-90 205.5 139.1)">3</text>
<text x="225.8" y="139.1" transform="rotate(-90 225.8 139.1)">3</text>
<text x="25.2" y="148.2">I2C_SCL</text>
<text x="70.2" y="144.4">LED_R</text>
<text x="85.7" y="145.4">6</text>
<text x="93.3" y="145.4">1</text>
<text x="25.1" y="150.8">I2C_SDA</text>
<text x="81.9" y="172.5">1</text>
<text x="88.6" y="169.6" transform="rotate(-90 88.6 169.6)">3</text>
<text x="27" y="180">ADC_PHOTO</text>
<text x="88.6" y="177.2" transform="rotate(-90 88.6 177.2)">2</text>
<text x="111.1" y="178.8">1</text>
<text x="126.3" y="178.8">4</text>
<text x="10.3" y="185.8">D</text>
<text x="111.1" y="181.4">2</text>
<text x="111.1" y="183.9">3</text>
<text x="126.3" y="183.9">5</text>
<text x="285.3" y="185.8">D</text>
<text x="35" y="199.8">1</text>
<text x="85" y="199.8">2</text>
<text x="135" y="199.8">3</text>
<text x="185" y="199.8">4</text>
<text x="235" y="199.8">5</text>
<text x="285" y="199.8">6</text>
</g>
<g font-size="1.8" fill="#008484">
<text x="43.7" y="21.1">EN</text>
<text x="43.7" y="23.7">GPIO_3</text>
<text x="52" y="18.9">U1</text>
<text x="55" y="21.1">GPIO_40</text>
<text x="55" y="23.7">GPIO_38</text>
<text x="154.2" y="18.9">+5V</text>
<text x="158.9" y="21.3">BAS316</text>
<text x="160.7" y="19.4">D10</text>
<text x="179.6" y="18.9">+5V</text>
<text x="199.9" y="18.9">+5V</text>
<text x="220.3" y="18.9">+5V</text>
<text x="43.7" y="26.2">GPIO_5</text>
<text x="43.7" y="28.8">GPIO_7</text>
<text x="55" y="26.2">GPIO_36</text>
<text x="55" y="28.8">GPIO_34</text>
<text x="159.1" y="26.9">C6</text>
<text x="159.1" y="28.8">C</text>
<text x="184.5" y="26.9">C7</text>
<text x="184.5" y="28.8">C</text>
<text x="204.9" y="26.9">C8</text>
<text x="204.9" y="28.8">C</text>
<text x="225.2" y="26.9">C9</text>
<text x="225.2" y="28.8">C</text>
<text x="17.7" y="35.1">+3V3</text>
<text x="43.7" y="31.3">GPIO_9</text>
<text x="43.7" y="33.8">GPIO_11</text>
<text x="55" y="31.3">GPIO_21</text>
<text x="55" y="33.8">GPIO_17</text>
<text x="154.2" y="35.4">GND</text>
<text x="179.6" y="35.4">GND</text>
<text x="199.9" y="35.4">GND</text>
<text x="220.3" y="35.4">GND</text>
<text x="43.7" y="36.4">GPIO_12</text>
<text x="43.7" y="38.9">3V3</text>
<text x="43.7" y="41.5">GPIO_1</text>
<text x="55" y="38.9">GPIO_15</text>
<text x="55" y="41.5">GPIO_39</text>
<text x="59" y="36.4">GND</text>
<text x="74.2" y="38.9">GND</text>
<text x="113.6" y="41.8">+5V</text>
<text x="173.4" y="40.2">WS2812B</text>
<text x="176.5" y="37.7">D1</text>
<text x="193.7" y="40.2">WS2812B</text>
<text x="196.8" y="38.3">D2</text>
<text x="214" y="40.2">WS2812B</text>
<text x="217.1" y="38.3">D3</text>
<text x="234.3" y="40.2">WS2812B</text>
<text x="237.5" y="38.3">D4</text>
<text x="27.1" y="42.1">C20</text>
<text x="27.1" y="44">C</text>
<text x="43.7" y="44">GPIO_2</text>
<text x="43.7" y="46.5">GPIO_4</text>
<text x="55" y="44">GPIO_37</text>
<text x="55" y="46.5">GPIO_35</text>
<text x="110" y="42.2">J3</text>
<text x="162.8" y="44">DIN</text>
<text x="167.4" y="44">DOUT</text>
<text x="168.5" y="42.1" transform="rotate(-90 168.5 42.1)">VDD</text>
<text x="183.1" y="44">DIN</text>
<text x="187.8" y="44">DOUT</text>
<text x="188.8" y="42.1" transform="rotate(-90 188.8 42.1)">VDD</text>
<text x="203.5" y="44">DIN</text>
<text x="208.1" y="44">DOUT</text>
<text x="209.1" y="42.1" transform="rotate(-90 209.1 42.1)">VDD</text>
<text x="223.8" y="44">DIN</text>
<text x="228.4" y="44">DOUT</text>
<text x="229.4" y="42.1" transform="rotate(-90 229.4 42.1)">VDD</text>
<text x="22.1" y="50.7">GND</text>
<text x="43.7" y="49.1">GPIO_6</text>
<text x="43.7" y="51.6">GPIO_8</text>
<text x="55" y="49.1">GPIO_33</text>
<text x="55" y="51.6">GPIO_18</text>
<text x="107.5" y="52.9" transform="rotate(-90 107.5 52.9)">LED_Conn</text>
<text x="168.5" y="48" transform="rotate(-90 168.5 48)">VSS</text>
<text x="188.8" y="48" transform="rotate(-90 188.8 48)">VSS</text>
<text x="209.1" y="48" transform="rotate(-90 209.1 48)">VSS</text>
<text x="229.4" y="48" transform="rotate(-90 229.4 48)">VSS</text>
<text x="43.7" y="54.2">GPIO_10</text>
<text x="43.7" y="56.7">GPIO_13</text>
<text x="43.7" y="59.2">GPIO_14</text>
<text x="55" y="54.2">GPIO_16</text>
<text x="58" y="59.2">VBUS</text>
<text x="59" y="56.7">GND</text>
<text x="72.1" y="58.7">GND</text>
<text x="76.7" y="55.7">+5V</text>
<text x="113.6" y="57">GND</text>
<text x="165.6" y="55.8">GND</text>
<text x="186" y="55.8">GND</text>
<text x="206.3" y="55.8">GND</text>
<text x="226.6" y="55.8">GND</text>
<text x="75.3" y="63.7">C19</text>
<text x="75.3" y="65.6">C</text>
<text x="158" y="63.4">+5V</text>
<text x="178.3" y="63.4">+5V</text>
<text x="198.7" y="63.4">+5V</text>
<text x="219" y="63.4">+5V</text>
<text x="162.9" y="71.3">C10</text>
<text x="183.3" y="71.3">C11</text>
<text x="203.6" y="71.3">C12</text>
<text x="223.9" y="71.3">C13</text>
<text x="70.4" y="72.3">GND</text>
<text x="162.9" y="73.2">C</text>
<text x="183.3" y="73.2">C</text>
<text x="203.6" y="73.2">C</text>
<text x="223.9" y="73.2">C</text>
<text x="34.2" y="83.7">+3V3</text>
<text x="91.4" y="83.7">+3V3</text>
<text x="120.6" y="83.7">+3V3</text>
<text x="158" y="79.9">GND</text>
<text x="175.2" y="82.7">D5</text>
<text x="178.3" y="79.9">GND</text>
<text x="195.5" y="82.7">D6</text>
<text x="198.7" y="79.9">GND</text>
<text x="215.9" y="82.7">D7</text>
<text x="219" y="79.9">GND</text>
<text x="236.2" y="82.7">D8</text>
<text x="24.9" y="85.4">J1</text>
<text x="161.5" y="88.5">DIN</text>
<text x="166.2" y="88.5">DOUT</text>
<text x="167.2" y="86.6" transform="rotate(-90 167.2 86.6)">VDD</text>
<text x="172.1" y="84.6">WS2812B</text>
<text x="181.9" y="88.5">DIN</text>
<text x="186.5" y="88.5">DOUT</text>
<text x="187.5" y="86.6" transform="rotate(-90 187.5 86.6)">VDD</text>
<text x="192.4" y="84.6">WS2812B</text>
<text x="202.2" y="88.5">DIN</text>
<text x="206.8" y="88.5">DOUT</text>
<text x="207.8" y="86.6" transform="rotate(-90 207.8 86.6)">VDD</text>
<text x="212.7" y="84.6">WS2812B</text>
<text x="222.5" y="88.5">DIN</text>
<text x="227.1" y="88.5">DOUT</text>
<text x="228.2" y="86.6" transform="rotate(-90 228.2 86.6)">VDD</text>
<text x="233" y="84.6">WS2812B</text>
<text x="18.5" y="92.3">DHT22</text>
<text x="51.2" y="91.6">C3</text>
<text x="51.2" y="93.5">C</text>
<text x="95.8" y="90.4">R1</text>
<text x="95.8" y="92.3">R</text>
<text x="115.6" y="94.8">C5</text>
<text x="126.9" y="94.2">SW2</text>
<text x="167.2" y="92.5" transform="rotate(-90 167.2 92.5)">VSS</text>
<text x="187.5" y="92.5" transform="rotate(-90 187.5 92.5)">VSS</text>
<text x="207.8" y="92.5" transform="rotate(-90 207.8 92.5)">VSS</text>
<text x="228.2" y="92.5" transform="rotate(-90 228.2 92.5)">VSS</text>
<text x="34.8" y="101.5">GND</text>
<text x="115.6" y="97.3">C</text>
<text x="126.9" y="96.1">SW_Push</text>
<text x="164.4" y="100.2">GND</text>
<text x="184.7" y="100.2">GND</text>
<text x="205" y="100.2">GND</text>
<text x="225.3" y="100.2">GND</text>
<text x="25.5" y="106.2">J2</text>
<text x="86.4" y="102.4">C4</text>
<text x="86.4" y="105">C</text>
<text x="97.7" y="103.1">SW1</text>
<text x="97.7" y="105">SW_Push</text>
<text x="125" y="104.3">R7</text>
<text x="125" y="106.2">R</text>
<text x="156.8" y="107.8">+5V</text>
<text x="177.1" y="107.8">+5V</text>
<text x="197.4" y="107.8">+5V</text>
<text x="217.7" y="107.8">+5V</text>
<text x="20.4" y="112.6">OLED</text>
<text x="41.8" y="110.4">+3V3</text>
<text x="47.4" y="117">C2</text>
<text x="47.4" y="118.9">C</text>
<text x="92" y="114.2">GND</text>
<text x="121.2" y="114.2">GND</text>
<text x="161.7" y="115.8">C14</text>
<text x="161.7" y="117.7">C</text>
<text x="182" y="115.8">C15</text>
<text x="182" y="117.7">C</text>
<text x="202.3" y="115.8">C16</text>
<text x="202.3" y="117.7">C</text>
<text x="222.6" y="115.8">C17</text>
<text x="222.6" y="117.7">C</text>
<text x="42.5" y="125.6">GND</text>
<text x="156.8" y="124.3">GND</text>
<text x="177.1" y="124.3">GND</text>
<text x="197.4" y="124.3">GND</text>
<text x="217.7" y="124.3">GND</text>
<text x="86" y="130.5">LED_RGB</text>
<text x="88.9" y="128.6">D9</text>
<text x="165.9" y="131" transform="rotate(-90 165.9 131)">VDD</text>
<text x="170.8" y="129.1">WS2812B</text>
<text x="173.4" y="127.2">D11</text>
<text x="186.2" y="131" transform="rotate(-90 186.2 131)">VDD</text>
<text x="191.1" y="129.1">WS2812B</text>
<text x="193.7" y="127.2">D12</text>
<text x="206.6" y="131" transform="rotate(-90 206.6 131)">VDD</text>
<text x="211.5" y="129.1">WS2812B</text>
<text x="214" y="127.2">D13</text>
<text x="226.9" y="131" transform="rotate(-90 226.9 131)">VDD</text>
<text x="231.8" y="129.1">WS2812B</text>
<text x="234.3" y="127.2">D14</text>
<text x="30.4" y="138">+3V3</text>
<text x="44.4" y="138">+3V3</text>
<text x="80" y="136.7">R4</text>
<text x="81.9" y="134.2">R</text>
<text x="160.3" y="132.9">DIN</text>
<text x="164.9" y="132.9">DOUT</text>
<text x="165.9" y="136.9" transform="rotate(-90 165.9 136.9)">VSS</text>
<text x="180.6" y="132.9">DIN</text>
<text x="185.2" y="132.9">DOUT</text>
<text x="186.2" y="136.9" transform="rotate(-90 186.2 136.9)">VSS</text>
<text x="200.9" y="132.9">DIN</text>
<text x="205.5" y="132.9">DOUT</text>
<text x="206.6" y="136.9" transform="rotate(-90 206.6 136.9)">VSS</text>
<text x="221.2" y="132.9">DIN</text>
<text x="225.9" y="132.9">DOUT</text>
<text x="226.9" y="136.9" transform="rotate(-90 226.9 136.9)">VSS</text>
<text x="38.6" y="143.7">R9</text>
<text x="45" y="143.7">R10</text>
<text x="80" y="141.8">R5</text>
<text x="81.9" y="139.3">R</text>
<text x="38.6" y="145.6">R</text>
<text x="45" y="145.6">R</text>
<text x="80" y="146.9">R6</text>
<text x="81.9" y="144.3">R</text>
<text x="95.8" y="148.5">GND</text>
<text x="163.1" y="144.7">GND</text>
<text x="183.4" y="144.7">GND</text>
<text x="203.7" y="144.7">GND</text>
<text x="224.1" y="144.7">GND</text>
<text x="39.3" y="167.5">+3V3</text>
<text x="91.6" y="172.9">Q1</text>
<text x="158.8" y="172.9">H1</text>
<text x="43.7" y="174.2">R2</text>
<text x="43.7" y="176.1">R_Photo</text>
<text x="71.3" y="177.6">BT1</text>
<text x="71.3" y="179.5">Battery</text>
<text x="91.6" y="174.8">AO3401A</text>
<text x="104.1" y="178.4">R8</text>
<text x="113.5" y="179.9">IN+</text>
<text x="118" y="177.7">U2</text>
<text x="119.9" y="179.9">OUT+</text>
<text x="126.3" y="176.4">+5V</text>
<text x="158.8" y="178">H2</text>
<text x="158.8" y="179.9">MountingHole</text>
<text x="158.8" y="174.8">MountingHole</text>
<text x="43.7" y="184.3">R3</text>
<text x="91.8" y="183.1">C18</text>
<text x="91.8" y="185">C</text>
<text x="104.7" y="180.3">R</text>
<text x="113.5" y="182.4">EN</text>
<text x="113.5" y="185">IN-</text>
<text x="119.9" y="185">OUT+</text>
<text x="158.8" y="183.1">H3</text>
<text x="158.8" y="185">MountingHole</text>
<text x="43.7" y="186.3">R</text>
<text x="108.5" y="189.1">GND</text>
<text x="126.3" y="189.1">GND</text>
<text x="158.8" y="188.1">H4</text>
<text x="158.8" y="190.1">MountingHole</text>
<text x="39.9" y="192.9">GND</text>
<text x="79.3" y="192.9">GND</text>
</g>
<g font-size="1.1" fill="#840000">
<text x="168.7" y="47.9">RGB</text>
<text x="189" y="47.9">RGB</text>
<text x="209.3" y="47.9">RGB</text>
<text x="229.6" y="47.9">RGB</text>
<text x="167.4" y="92.4">RGB</text>
<text x="187.7" y="92.4">RGB</text>
<text x="208" y="92.4">RGB</text>
<text x="228.4" y="92.4">RGB</text>
<text x="166.1" y="136.8">RGB</text>
<text x="186.4" y="136.8">RGB</text>
<text x="206.8" y="136.8">RGB</text>
<text x="227.1" y="136.8">RGB</text>
</g>
</svg>
